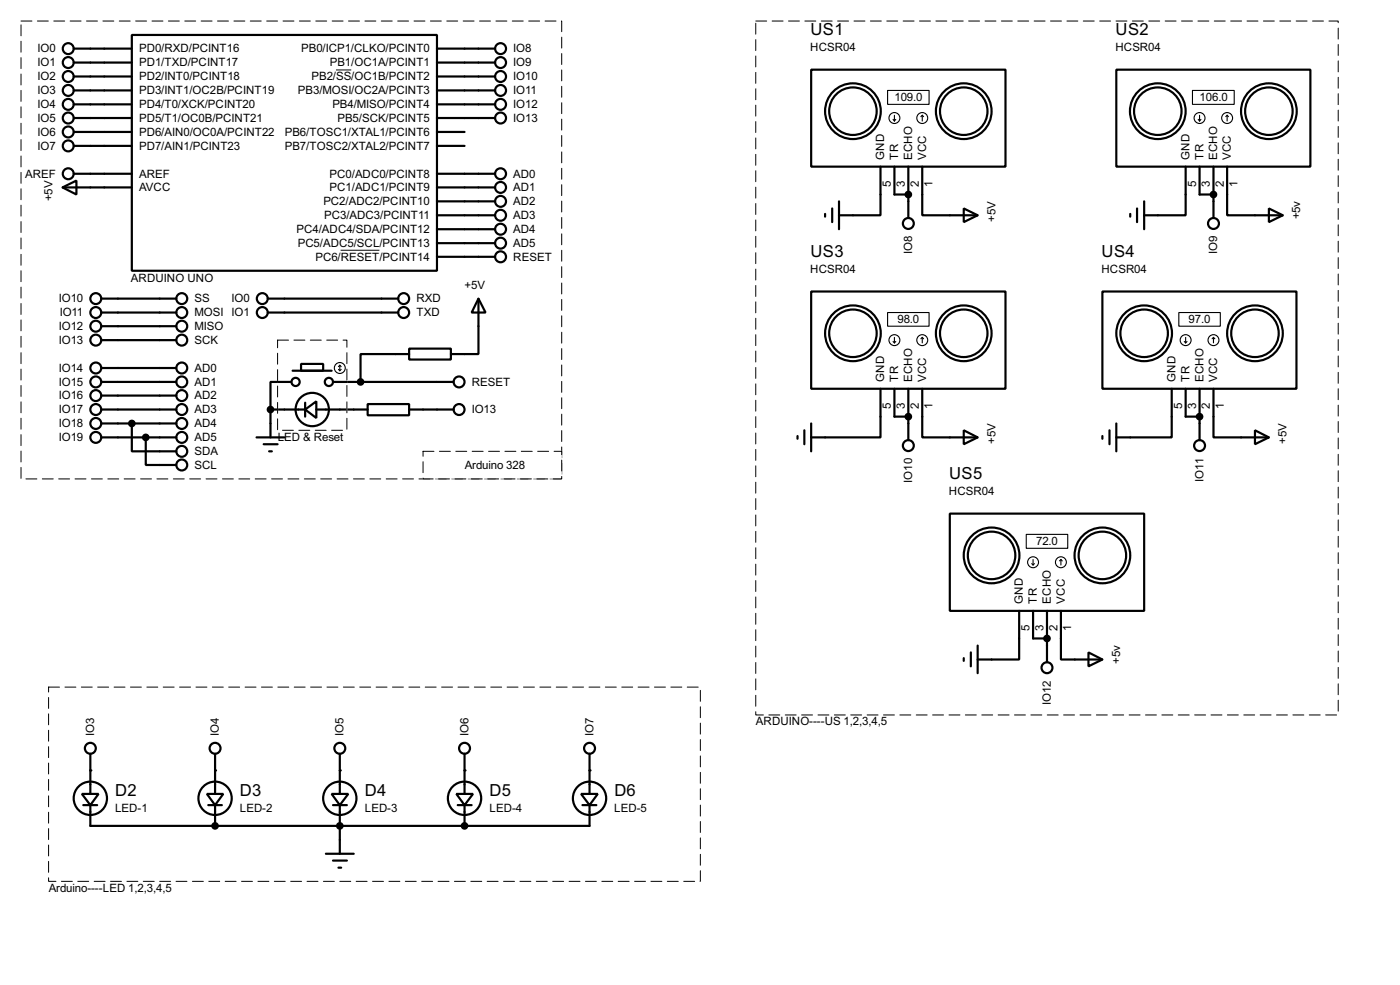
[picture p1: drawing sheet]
<svg xmlns="http://www.w3.org/2000/svg" width="256mm" height="180mm" viewBox="0 0 256 180" stroke-linecap="round" stroke-linejoin="round" font-family="sans-serif">
<g fill="none" stroke="#000" stroke-width=".4">
<path d="M13.5 19.1h10.7M13.5 16.6h10.7M13.5 14h10.7M13.5 11.5h10.7M13.5 8.9h10.7M24.2 6.4h55.9v43.2h-55.9zM80.1 19.1h10.6M80.1 16.6h10.6M80.1 14h10.6M80.1 11.5h10.6M80.1 8.9h10.6M148.6 12.8h35.6v17.7h-35.6z"/>
<path d="M204.5 12.8h35.6v17.7h-35.6zM11.5 34.3l2.5-1.2v2.5zM11.5 34.3h12.7M13.5 26.7h10.7M13.5 24.2h10.7M13.5 21.6h10.7M13.5 31.8h10.7M80.1 26.7h5M80.1 24.2h5M80.1 21.6h10.6M80.1 31.8h10.6M80.1 34.3h10.6"/>
<path d="M80.1 36.9h10.6M80.1 39.4h10.6M151.2 39.2v.5M152.5 38.2v2.5M153.7 36.9v5.1M161.3 30.5v8.9h-7.6M163.9 30.5v5.1h2.5M166.4 30.5v9.4M169 30.5v8.9h10.1M176.6 38.2l2.5 1.2-2.5 1.3zM207.1 39.2v.5M208.3 38.2v2.5"/>
<path d="M209.6 36.9v5.1M217.2 30.5v8.9h-7.6M219.8 30.5v5.1h2.5M222.3 30.5v9.4M224.8 30.5v8.9h10.2M232.5 38.2l2.5 1.2-2.5 1.3zM18.6 54.7h13.7M18.6 57.2h13.7M18.6 59.7h13.7M49.1 54.7h23.9M49.1 57.2h23.9M80.1 42h10.6"/>
<path d="M80.1 44.5h10.6M80.1 47h10.6M87.7 54.7l1.3 2.5h-2.6zM87.7 54.7v10.1h-5.1M148.6 53.4h35.6v17.8h-35.6zM202 53.4h35.5v17.8h-35.5zM18.6 75h13.7M18.6 62.3h13.7M18.6 67.4h13.7M18.6 69.9h13.7M18.6 72.4h13.7M18.6 77.5h13.7"/>
<path d="M24.2 77.5v5.1h8.1M49.6 75h6.3M49.6 75v5.1M53.4 69.9h-3.8v5.1M53.6 67.9h7.2M55.2 66.6h4v1.3h-4zM55.9 75l2.1-1.5v3zM55.9 73.7v2.6M58 75h9.4M61 69.9h22.1M67.4 74h7.6v2h-7.6zM75 63.8h7.6v2h-7.6z"/>
<path d="M75 64.8h-8.9v5.1M75 75h8.1M146.1 79.8v.5M147.4 78.8v2.5M148.6 77.5v5.1M161.3 71.2v8.9h-12.7M163.9 71.2v5.1h2.5M166.4 71.2v9.4M169 71.2v8.9h10.1M176.6 78.8l2.5 1.3-2.5 1.2zM202 79.8v.5M203.3 78.8v2.5"/>
<path d="M204.5 77.5v5.1M214.7 71.2v8.9h-10.2M217.2 71.2v5.1h2.6M219.8 71.2v9.4M222.3 71.2v8.9h10.2M229.9 78.8l2.6 1.3-2.6 1.2zM18.6 80.1h13.7M26.7 80.1v5h5.6M47 80.1h5.1M48.3 81.3h2.6M49.3 82.6h.5M174 94h35.6v17.8h-35.6z"/>
<path d="M177.9 119.4v2.6M179.1 118.2v5M186.7 111.8v8.9h-7.6M189.3 111.8v5.1h2.5M191.8 111.8v9.4M194.4 111.8v8.9h7.6M199.4 119.4l2.6 1.3-2.6 1.3zM16.6 138v7.3M39.4 138v7.3M62.3 138v7.3M85.1 138v7.3M108 138v7.3"/>
<path d="M176.6 120.5v.5M15 145.3h3.1l-1.5 2.1zM15.3 147.4h2.5M16.6 147.4v3.8h91.4v-3.8M37.9 145.3h3l-1.5 2.1zM38.2 147.4h2.5M39.4 147.4v3.8M59.7 156.3h5.1M60.8 145.3h3l-1.5 2.1zM61 147.4h2.6M61 157.5h2.6M62 158.8h.5"/>
<path d="M62.3 147.4v8.9M83.6 145.3h3.1l-1.6 2.1zM83.9 147.4h2.5M85.1 147.4v3.8M106.5 145.3h3l-1.5 2.1zM106.7 147.4h2.6"/>
<circle cx="12.5" cy="11.5" r="1"/>
<circle cx="12.5" cy="8.9" r="1"/>
<circle cx="12.5" cy="19.1" r="1"/>
<circle cx="12.5" cy="14" r="1"/>
<circle cx="12.5" cy="16.6" r="1"/>
<circle cx="91.7" cy="8.9" r="1"/>
<circle cx="91.7" cy="11.5" r="1"/>
<circle cx="91.7" cy="16.6" r="1"/>
<circle cx="91.7" cy="14" r="1"/>
<circle cx="91.7" cy="19.1" r="1"/>
<circle cx="12.5" cy="31.8" r="1"/>
<circle cx="12.5" cy="26.7" r="1"/>
<circle cx="12.5" cy="21.6" r="1"/>
<circle cx="12.5" cy="24.2" r="1"/>
<circle cx="91.7" cy="36.9" r="1"/>
<circle cx="91.7" cy="31.8" r="1"/>
<circle cx="91.7" cy="34.3" r="1"/>
<circle cx="91.7" cy="39.4" r="1"/>
<circle cx="91.7" cy="21.6" r="1"/>
<circle cx="156.2" cy="20.4" r="5.1"/>
<circle cx="156.2" cy="20.4" r="4.4"/>
<circle cx="176.5" cy="20.4" r="5.1"/>
<circle cx="176.5" cy="20.4" r="4.4"/>
<circle cx="212.1" cy="20.4" r="5.1"/>
<circle cx="212.1" cy="20.4" r="4.4"/>
<circle cx="232.4" cy="20.4" r="5.1"/>
<circle cx="232.4" cy="20.4" r="4.4"/>
<circle cx="17.5" cy="57.2" r="1"/>
<circle cx="17.5" cy="54.7" r="1"/>
<circle cx="17.5" cy="59.7" r="1"/>
<circle cx="33.3" cy="57.2" r="1"/>
<circle cx="33.3" cy="59.7" r="1"/>
<circle cx="33.3" cy="54.7" r="1"/>
<circle cx="48" cy="57.2" r="1"/>
<circle cx="48" cy="54.7" r="1"/>
<circle cx="73.9" cy="57.2" r="1"/>
<circle cx="73.9" cy="54.7" r="1"/>
<circle cx="91.7" cy="44.5" r="1"/>
<circle cx="91.7" cy="47" r="1"/>
<circle cx="91.7" cy="42" r="1"/>
<circle cx="166.4" cy="40.9" r="1"/>
<circle cx="222.3" cy="40.9" r="1"/>
<circle cx="17.5" cy="72.4" r="1"/>
<circle cx="17.5" cy="67.4" r="1"/>
<circle cx="17.5" cy="75" r="1"/>
<circle cx="17.5" cy="69.9" r="1"/>
<circle cx="17.5" cy="62.3" r="1"/>
<circle cx="17.5" cy="77.5" r="1"/>
<circle cx="33.3" cy="72.4" r="1"/>
<circle cx="33.3" cy="69.9" r="1"/>
<circle cx="33.3" cy="62.3" r="1"/>
<circle cx="33.3" cy="67.4" r="1"/>
<circle cx="33.3" cy="75" r="1"/>
<circle cx="33.3" cy="77.5" r="1"/>
<circle cx="54.1" cy="69.9" r=".75"/>
<circle cx="57.2" cy="75" r="3.1"/>
<circle cx="60.2" cy="69.9" r=".75"/>
<circle cx="84.1" cy="69.9" r="1"/>
<circle cx="84.1" cy="75" r="1"/>
<circle cx="156.2" cy="61" r="5.1"/>
<circle cx="156.2" cy="61" r="4.4"/>
<circle cx="176.5" cy="61" r="5.1"/>
<circle cx="176.5" cy="61" r="4.4"/>
<circle cx="209.6" cy="61" r="5.1"/>
<circle cx="209.6" cy="61" r="4.4"/>
<circle cx="229.9" cy="61" r="5.1"/>
<circle cx="229.9" cy="61" r="4.4"/>
<circle cx="17.5" cy="80.1" r="1"/>
<circle cx="33.3" cy="85.1" r="1"/>
<circle cx="33.3" cy="80.1" r="1"/>
<circle cx="33.3" cy="82.6" r="1"/>
<circle cx="166.4" cy="81.6" r="1"/>
<circle cx="219.7" cy="81.6" r="1"/>
<circle cx="181.6" cy="101.7" r="5.1"/>
<circle cx="181.6" cy="101.7" r="4.4"/>
<circle cx="201.9" cy="101.7" r="5.1"/>
<circle cx="201.9" cy="101.7" r="4.4"/>
<circle cx="16.5" cy="137" r="1"/>
<circle cx="39.4" cy="137" r="1"/>
<circle cx="62.2" cy="137" r="1"/>
<circle cx="85.1" cy="137" r="1"/>
<circle cx="108" cy="137" r="1"/>
<circle cx="191.8" cy="122.2" r="1"/>
<circle cx="16.5" cy="146.1" r="3.1"/>
<circle cx="39.4" cy="146.1" r="3.1"/>
<circle cx="62.2" cy="146.1" r="3.1"/>
<circle cx="85.1" cy="146.1" r="3.1"/>
<circle cx="108" cy="146.1" r="3.1"/>
</g>
<g fill="#000">
<circle cx="166.4" cy="35.6" r=".2"/>
<circle cx="222.3" cy="35.6" r=".2"/>
<circle cx="166.4" cy="76.3" r=".2"/>
<circle cx="219.8" cy="76.3" r=".2"/>
<circle cx="191.8" cy="116.9" r=".2"/>
<circle cx="16.6" cy="141" r=".2"/>
<circle cx="39.4" cy="141" r=".2"/>
<circle cx="39.4" cy="151.2" r=".2"/>
<circle cx="62.3" cy="141" r=".2"/>
<circle cx="62.3" cy="151.2" r=".2"/>
<circle cx="85.1" cy="141" r=".2"/>
<circle cx="85.1" cy="151.2" r=".2"/>
<circle cx="108" cy="141" r=".2"/>
</g>
<path d="M61.6 12.8h2.8M62.4 45.8h7.1" fill="none" stroke="#000" stroke-width=".18"/>
<path d="M3.9 3.9h99v83.8h-99zM138.5 3.9h106.7v127h-106.7zM50.9 62.3h12.7v16.5h-12.7zM77.5 82.6h25.4v5.1h-25.4zM8.9 125.8h119.4v35.5h-119.4z" fill="none" stroke="#fff" stroke-width=".18"/>
<path d="M3.9 3.9h99v83.8h-99zM138.5 3.9h106.7v127h-106.7zM50.9 62.3h12.7v16.5h-12.7zM77.5 82.6h25.4v5.1h-25.4zM8.9 125.8h119.4v35.5h-119.4z" fill="none" stroke="#000" stroke-width=".18" stroke-dasharray="2 1"/>
<g fill="none" stroke="#000" stroke-width=".2">
<path d="M162.6 16.6h7.6v2.5h-7.6zM218.5 16.6h7.6v2.5h-7.6zM163.6 21.9l.3 .3M163.9 21.1v1.1M164.1 21.9l-.2 .3M169 21.1l-.3 .3M169 21.1l.2 .3M169 21.1v1.1M219.5 21.9l.3 .3M219.8 21.1v1.1M220 21.9l-.2 .3M224.8 21.1l-.2 .3"/>
<path d="M224.8 21.1l.3 .3M224.8 21.1v1.1M162.6 57.2h7.6v2.5h-7.6zM216 57.2h7.6v2.5h-7.6zM62 67.6l.3 .3M62.3 66.9v1M62.3 66.9l-.3 .2M62.3 66.9l.2 .2M62.5 67.6l-.2 .3M163.6 62.5l.3 .3M163.9 61.8v1M164.1 62.5l-.2 .3"/>
<path d="M169 61.8v1M169 61.8l-.3 .2M169 61.8l.2 .2M217 62.5l.2 .3M217.2 61.8v1M217.5 62.5l-.3 .3M222.3 61.8l-.2 .2M222.3 61.8l.3 .2M222.3 61.8v1M188 97.8h7.6v2.6h-7.6zM189 103.2l.3 .2M189.3 102.4v1"/>
<path d="M189.5 103.2l-.2 .2M194.4 102.4l-.3 .3M194.4 102.4l.2 .3M194.4 102.4v1"/>
<circle cx="163.8" cy="21.6" r="1"/>
<circle cx="168.9" cy="21.6" r="1"/>
<circle cx="219.7" cy="21.6" r="1"/>
<circle cx="224.8" cy="21.6" r="1"/>
<circle cx="62.2" cy="67.4" r="1"/>
<circle cx="163.8" cy="62.3" r="1"/>
<circle cx="168.9" cy="62.3" r="1"/>
<circle cx="217.2" cy="62.3" r="1"/>
<circle cx="222.3" cy="62.3" r="1"/>
<circle cx="189.2" cy="102.9" r="1"/>
<circle cx="194.3" cy="102.9" r="1"/>
</g>
<g fill="#000" stroke="#000" stroke-width=".4">
<circle cx="166.4" cy="35.6" r=".5"/>
<circle cx="222.3" cy="35.6" r=".5"/>
<circle cx="24.1" cy="77.5" r=".5"/>
<circle cx="49.5" cy="75" r=".5"/>
<circle cx="66" cy="69.9" r=".5"/>
<circle cx="166.4" cy="76.3" r=".5"/>
<circle cx="219.7" cy="76.3" r=".5"/>
<circle cx="26.7" cy="80.1" r=".5"/>
<circle cx="191.8" cy="116.9" r=".5"/>
<circle cx="39.4" cy="151.2" r=".5"/>
<circle cx="62.2" cy="151.2" r=".5"/>
<circle cx="85.1" cy="151.2" r=".5"/>
</g>
<g font-size="3.4">
<text x="148.5" y="6.4">US1</text>
<text x="204.4" y="6.4">US2</text>
<text x="148.5" y="47.1">US3</text>
<text x="201.8" y="47.1">US4</text>
<text x="173.9" y="87.7">US5</text>
<text x="21.1" y="145.6">D2</text>
<text x="44" y="145.6">D3</text>
<text x="66.9" y="145.6">D4</text>
<text x="89.7" y="145.6">D5</text>
<text x="112.6" y="145.6">D6</text>
</g>
<g font-size="2.4">
<text x="6.9" y="9.6">IO0</text>
<text x="25.5" y="9.6">PD0/RXD/PCINT16</text>
<text x="55.2" y="9.6">PB0/ICP1/CLKO/PCINT0</text>
<text x="94" y="9.6">IO8</text>
<text x="148.4" y="9.3">HCSR04</text>
<text x="204.3" y="9.3">HCSR04</text>
<text x="6.9" y="17.3">IO3</text>
<text x="6.9" y="14.7">IO2</text>
<text x="6.9" y="12.2">IO1</text>
<text x="25.5" y="17.3">PD3/INT1/OC2B/PCINT19</text>
<text x="25.5" y="14.7">PD2/INT0/PCINT18</text>
<text x="25.5" y="12.2">PD1/TXD/PCINT17</text>
<text x="54.6" y="17.3">PB3/MOSI/OC2A/PCINT3</text>
<text x="57.1" y="14.7">PB2/SS/OC1B/PCINT2</text>
<text x="60.4" y="12.2">PB1/OC1A/PCINT1</text>
<text x="94" y="12.2">IO9</text>
<text x="94" y="14.7">IO10</text>
<text x="94" y="17.3">IO11</text>
<text x="6.9" y="22.3">IO5</text>
<text x="6.9" y="19.8">IO4</text>
<text x="25.5" y="22.3">PD5/T1/OC0B/PCINT21</text>
<text x="25.5" y="19.8">PD4/T0/XCK/PCINT20</text>
<text x="60.9" y="19.8">PB4/MISO/PCINT4</text>
<text x="61.8" y="22.3">PB5/SCK/PCINT5</text>
<text x="94" y="19.8">IO12</text>
<text x="94" y="22.3">IO13</text>
<text x="163.9" y="18.5">109.0</text>
<text x="219.8" y="18.5">106.0</text>
<text x="6.9" y="27.4">IO7</text>
<text x="6.9" y="24.9">IO6</text>
<text x="25.5" y="24.9">PD6/AIN0/OC0A/PCINT22</text>
<text x="25.5" y="27.4">PD7/AIN1/PCINT23</text>
<text x="52.2" y="27.4">PB7/TOSC2/XTAL2/PCINT7</text>
<text x="52.2" y="24.9">PB6/TOSC1/XTAL1/PCINT6</text>
<text x="162" y="29.2" transform="rotate(-90 162 29.2)">GND</text>
<text x="164.6" y="29.2" transform="rotate(-90 164.6 29.2)">TR</text>
<text x="167.1" y="29.2" transform="rotate(-90 167.1 29.2)">ECHO</text>
<text x="169.7" y="29.2" transform="rotate(-90 169.7 29.2)">VCC</text>
<text x="217.9" y="29.2" transform="rotate(-90 217.9 29.2)">GND</text>
<text x="220.5" y="29.2" transform="rotate(-90 220.5 29.2)">TR</text>
<text x="223" y="29.2" transform="rotate(-90 223 29.2)">ECHO</text>
<text x="225.5" y="29.2" transform="rotate(-90 225.5 29.2)">VCC</text>
<text x="4.6" y="32.5">AREF</text>
<text x="25.5" y="35">AVCC</text>
<text x="25.5" y="32.5">AREF</text>
<text x="60.4" y="35">PC1/ADC1/PCINT9</text>
<text x="60.4" y="32.5">PC0/ADC0/PCINT8</text>
<text x="94" y="32.5">AD0</text>
<text x="94" y="35">AD1</text>
<text x="163.2" y="34.2" transform="rotate(-90 163.2 34.2)">5</text>
<text x="165.8" y="34.2" transform="rotate(-90 165.8 34.2)">3</text>
<text x="168.3" y="34.2" transform="rotate(-90 168.3 34.2)">2</text>
<text x="170.9" y="34.2" transform="rotate(-90 170.9 34.2)">1</text>
<text x="219.1" y="34.2" transform="rotate(-90 219.1 34.2)">5</text>
<text x="221.7" y="34.2" transform="rotate(-90 221.7 34.2)">3</text>
<text x="224.2" y="34.2" transform="rotate(-90 224.2 34.2)">2</text>
<text x="226.7" y="34.2" transform="rotate(-90 226.7 34.2)">1</text>
<text x="9.6" y="36.9" transform="rotate(-90 9.6 36.9)">+5V</text>
<text x="59.2" y="37.6">PC2/ADC2/PCINT10</text>
<text x="59.4" y="40.1">PC3/ADC3/PCINT11</text>
<text x="94" y="37.6">AD2</text>
<text x="94" y="40.1">AD3</text>
<text x="182.4" y="40.6" transform="rotate(-90 182.4 40.6)">+5V</text>
<text x="238.2" y="40.2" transform="rotate(-90 238.2 40.2)">+5v</text>
<text x="54.3" y="42.7">PC4/ADC4/SDA/PCINT12</text>
<text x="54.5" y="45.2">PC5/ADC5/SCL/PCINT13</text>
<text x="57.8" y="47.7">PC6/RESET/PCINT14</text>
<text x="94" y="42.7">AD4</text>
<text x="94" y="45.2">AD5</text>
<text x="94" y="47.7">RESET</text>
<text x="167.1" y="46.5" transform="rotate(-90 167.1 46.5)">IO8</text>
<text x="223" y="46.5" transform="rotate(-90 223 46.5)">IO9</text>
<text x="24" y="51.7">ARDUINO UNO</text>
<text x="85.1" y="52.8">+5V</text>
<text x="148.4" y="50">HCSR04</text>
<text x="201.8" y="50">HCSR04</text>
<text x="10.8" y="55.4">IO10</text>
<text x="10.9" y="57.9">IO11</text>
<text x="35.6" y="55.4">SS</text>
<text x="35.6" y="57.9">MOSI IO1</text>
<text x="42.4" y="55.4">IO0</text>
<text x="76.3" y="55.4">RXD</text>
<text x="76.3" y="57.9">TXD</text>
<text x="164.4" y="59.2">98.0</text>
<text x="217.8" y="59.2">97.0</text>
<text x="10.8" y="60.4">IO12</text>
<text x="10.8" y="63">IO13</text>
<text x="35.6" y="60.4">MISO</text>
<text x="35.6" y="63">SCK</text>
<text x="10.8" y="68.1">IO14</text>
<text x="10.8" y="70.6">IO15</text>
<text x="35.6" y="68.1">AD0</text>
<text x="35.6" y="70.6">AD1</text>
<text x="86.4" y="70.6">RESET</text>
<text x="162" y="69.9" transform="rotate(-90 162 69.9)">GND</text>
<text x="164.6" y="69.9" transform="rotate(-90 164.6 69.9)">TR</text>
<text x="167.1" y="69.9" transform="rotate(-90 167.1 69.9)">ECHO</text>
<text x="169.7" y="69.9" transform="rotate(-90 169.7 69.9)">VCC</text>
<text x="215.4" y="69.9" transform="rotate(-90 215.4 69.9)">GND</text>
<text x="217.9" y="69.9" transform="rotate(-90 217.9 69.9)">TR</text>
<text x="220.5" y="69.9" transform="rotate(-90 220.5 69.9)">ECHO</text>
<text x="223" y="69.9" transform="rotate(-90 223 69.9)">VCC</text>
<text x="10.8" y="73.1">IO16</text>
<text x="10.8" y="75.7">IO17</text>
<text x="35.6" y="73.1">AD2</text>
<text x="35.6" y="75.7">AD3</text>
<text x="86.4" y="75.7">IO13</text>
<text x="163.2" y="74.8" transform="rotate(-90 163.2 74.8)">5</text>
<text x="165.8" y="74.9" transform="rotate(-90 165.8 74.9)">3</text>
<text x="168.3" y="74.9" transform="rotate(-90 168.3 74.9)">2</text>
<text x="170.9" y="74.9" transform="rotate(-90 170.9 74.9)">1</text>
<text x="216.6" y="74.9" transform="rotate(-90 216.6 74.9)">5</text>
<text x="219.1" y="74.8" transform="rotate(-90 219.1 74.8)">3</text>
<text x="221.7" y="74.8" transform="rotate(-90 221.7 74.8)">2</text>
<text x="224.2" y="74.8" transform="rotate(-90 224.2 74.8)">1</text>
<text x="10.8" y="78.2">IO18</text>
<text x="10.8" y="80.8">IO19</text>
<text x="35.6" y="78.2">AD4</text>
<text x="35.6" y="80.8">AD5</text>
<text x="35.6" y="83.3">SDA</text>
<text x="50.9" y="80.7">LED &amp; Reset</text>
<text x="182.4" y="81.3" transform="rotate(-90 182.4 81.3)">+5V</text>
<text x="235.7" y="81.2" transform="rotate(-90 235.7 81.2)">+5V</text>
<text x="35.6" y="85.8">SCL</text>
<text x="85.1" y="85.7">Arduino 328</text>
<text x="167.1" y="88.3" transform="rotate(-90 167.1 88.3)">IO10</text>
<text x="220.5" y="88.2" transform="rotate(-90 220.5 88.2)">IO11</text>
<text x="173.8" y="90.7">HCSR04</text>
<text x="189.8" y="99.8">72.0</text>
<text x="187.4" y="110.5" transform="rotate(-90 187.4 110.5)">GND</text>
<text x="190" y="110.5" transform="rotate(-90 190 110.5)">TR</text>
<text x="192.5" y="110.5" transform="rotate(-90 192.5 110.5)">ECHO</text>
<text x="195.1" y="110.5" transform="rotate(-90 195.1 110.5)">VCC</text>
<text x="188.6" y="115.5" transform="rotate(-90 188.6 115.5)">5</text>
<text x="191.2" y="115.5" transform="rotate(-90 191.2 115.5)">3</text>
<text x="193.7" y="115.5" transform="rotate(-90 193.7 115.5)">2</text>
<text x="196.2" y="115.5" transform="rotate(-90 196.2 115.5)">1</text>
<text x="205.2" y="121.5" transform="rotate(-90 205.2 121.5)">+5v</text>
<text x="192.5" y="129" transform="rotate(-90 192.5 129)">IO12</text>
<text x="17.3" y="134.6" transform="rotate(-90 17.3 134.6)">IO3</text>
<text x="40.1" y="134.6" transform="rotate(-90 40.1 134.6)">IO4</text>
<text x="63" y="134.6" transform="rotate(-90 63 134.6)">IO5</text>
<text x="85.8" y="134.6" transform="rotate(-90 85.8 134.6)">IO6</text>
<text x="108.7" y="134.6" transform="rotate(-90 108.7 134.6)">IO7</text>
<text x="138.5" y="132.8">ARDUINO----US 1,2,3,4,5</text>
<text x="21.1" y="148.6">LED-1</text>
<text x="43.9" y="148.6">LED-2</text>
<text x="66.8" y="148.6">LED-3</text>
<text x="89.7" y="148.6">LED-4</text>
<text x="112.5" y="148.6">LED-5</text>
<text x="8.9" y="163.2">Arduino----LED 1,2,3,4,5</text>
</g>
</svg>
